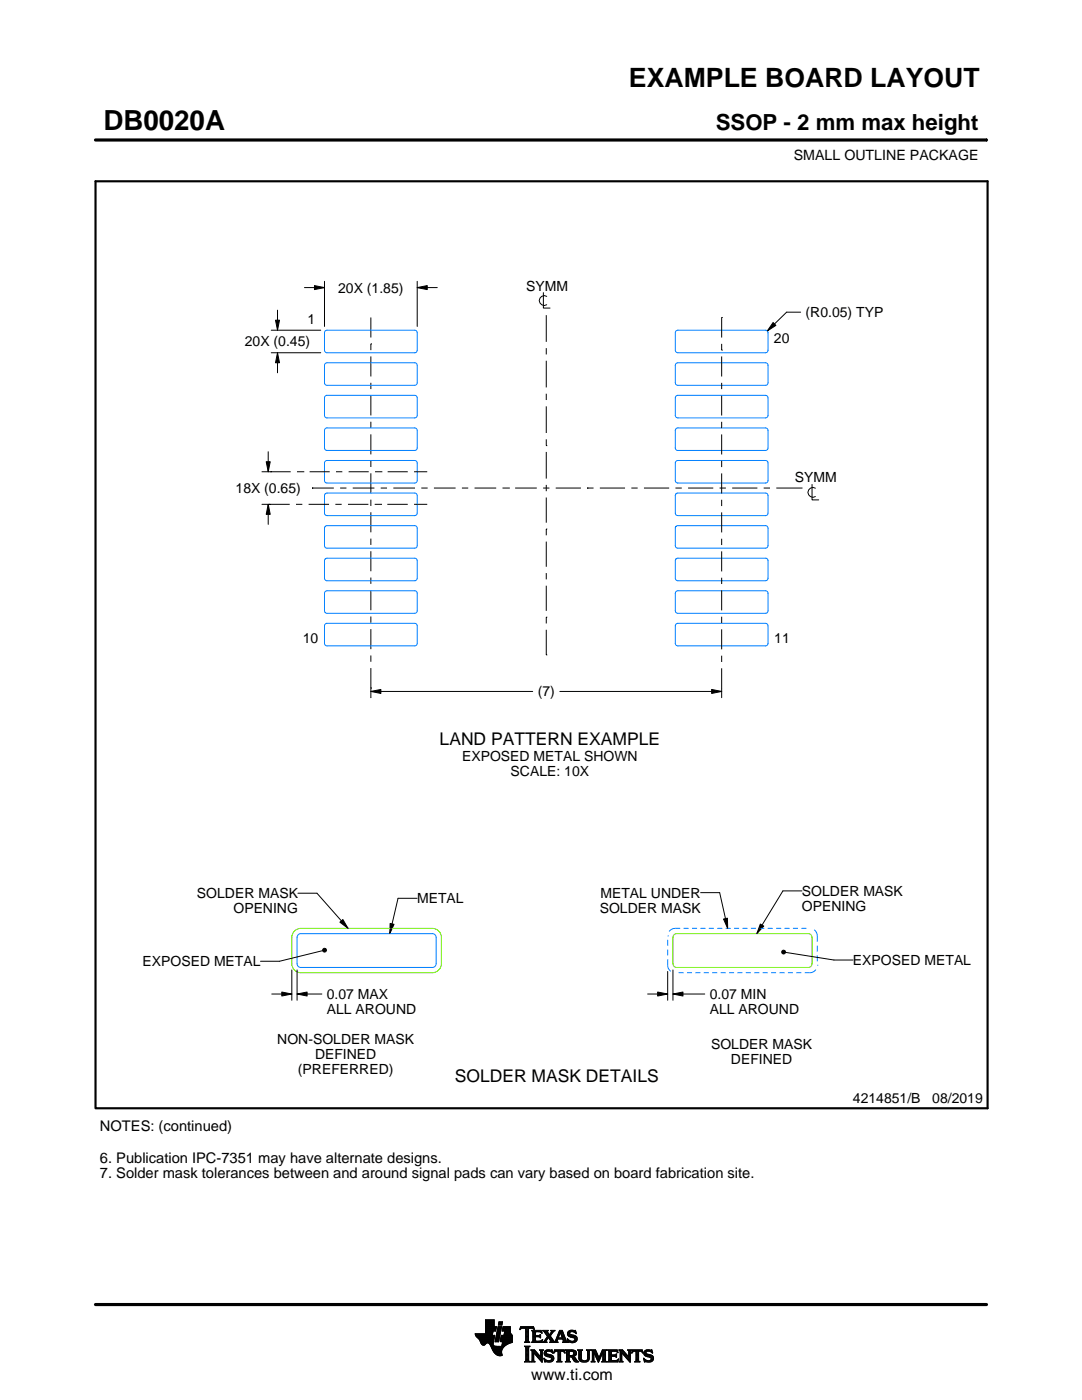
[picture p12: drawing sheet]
<svg xmlns="http://www.w3.org/2000/svg" width="216mm" height="279mm" viewBox="0 0 216 279" stroke-linecap="round" stroke-linejoin="round" font-family="sans-serif">
<g fill="none" stroke="#000" stroke-width=".2">
<path d="M19.1 27.9h177.7M196.8 27.7v.5M60.7 57.4h4M62.8 57l1.9 .4-1.9 .4zM64.7 56.1v9.1M83.3 57.4l1.9-.4v.8zM83.3 56.1v9.1M83.3 57.4h4M108.4 58.4v3.1h1.4M109.1 59.1a.98 .98 0 0 0-1.5 .9 .98 .98 0 0 0 1.5 .8M54.1 70.4h9.9M54.1 65.9h9.9"/>
<path d="M55 63.9h.8l-.4 2zM55.4 70.4l.4 2h-.8zM55.4 61.9v4M55.4 70.4v4M74 68.6h.1M74 63.4v4M74 68.6v1.3M74 71.1v4M74 76.4v1.3M74 78.9v4M109 62.9v5.3M109 69.5v1.2"/>
<path d="M109 72v5.3M109 78.6v1.2M144 69.9h.1M144 63.4h.1M144 63.4v4M144 68.6v1.3M144 71.1v4M144 76.4v1.3M144 78.9v4M154.3 64.4l.5 .5-1.7 1.2zM159.8 62.3h-2.8l-3.9 3.8M52.3 94.2h5.7"/>
<path d="M53.1 92.2h.8l-.4 2zM53.5 90.1v4.1M54 94.2h.1M59.3 94.2h1.2M60.5 94.2h.1M61.8 94.2h4M62.3 97.4h.1M62.3 97.4h4.3M67 94.2h1.3M67.9 97.4h1.2M69.6 94.2h4M70.4 97.4h4.3"/>
<path d="M74 84.2v1.2M74 86.7v4M74 91.9v1.3M74 94.5v4M74 99.7v1.3M74.8 94.2h1.3M76 97.4h1.2M76.1 94.2h.1M77.4 94.2h4M78.5 97.4h4.3M82.6 94.2h2.7M84.1 97.4h1.2"/>
<path d="M86.6 97.4h4.3M92.2 97.4h1.2M94.7 97.4h4.3M100.3 97.4h1.2M101.5 97.4h.1M102.8 97.4h4.3M108.4 97.4h1.2M109 88.9h.1M109 81.1v5.3M109 87.7v1.2M109 90.2v5.3M109 96.8v1.2"/>
<path d="M109 99.3v5M110.9 97.4h5M117.2 97.4h.1M117.2 97.4h1.2M119.7 97.4h5M126 97.4h1.2M128.5 97.4h5M134.8 97.4h1.2M137.3 97.4h5M143.6 97.4h1.2M144 84.2v1.2M144 86.7v4"/>
<path d="M144 92v1.2M144 94.5v4M144 99.7v1.3M146.1 97.4h5M152.4 97.4h1.2M154.9 97.4h5M159.9 97.4h.1M162 96.7v3.1h1.4M162.7 97.4a.98 .98 0 0 0-1.5 .9 .98 .98 0 0 0 1.5 .8M52.3 100.7h5.5M53.5 100.7l.4 1.9h-.8zM53.5 100.7v4"/>
<path d="M53.7 100.7h.1M59.1 100.7h1.2M61.6 100.7h4.1M66.9 100.7h1.3M69.4 100.7h4.1M74 102.2v4M74 107.5v1.2M74 110v4M74 115.3v1.2M74 117.8v4M74.8 100.7h1.2M76 100.7h.1"/>
<path d="M77.3 100.7h4.1M82.6 100.7h2.7M109 105.6h.1M109 105.6v1.2M109 108.1v5M109 114.4v1.2M109 116.9v5M144 102.3v4M144 107.5v1.3M144 110v4M144 115.3v1.3M144 117.8v4"/>
<path d="M74 138l2-.4v.8zM74 137.3h.1M74 123v1.3M74 125.6v4M74 130.8v1.3M74 133.3v6M74 138h32.3M109 123.2h.1M109 130.7h.1M109 123.2v1.2M109 125.7v5M111.7 138h32.3"/>
<path d="M142 137.6l2 .4-2 .4zM144 123.1v1.2M144 125.6v4M144 130.9v1.2M144 133.4v5.8M59.4 178.3h3.8l6.2 7M83.2 179.3h-3.8l-1.6 7M139.8 178.1h3.8l1.6 7.2M160 177.8h-3.8l-5.2 8.5M54.2 198.4h4M56.2 198l2 .4-2 .4zM58.2 193.6v6"/>
<path d="M59.3 198.4l2-.4v.8zM59.3 193.6v6M59.3 198.4h4.9M64.4 189.7l-8.6 2.1h-3.8M64.4 189.5l.3-.3 .3 .1 .2 .3-.2 .3-.3 .1-.3-.2zM67.8 184l.6-.5 1 1.8zM77.8 184.3l.8 .2-.8 1.8zM129.2 198.4h4M131.2 198l2 .4-2 .4zM133.2 193.9v5.7M134.3 198.4l2-.4v.8zM134.3 198.4h6.3"/>
<path d="M134.3 193.6v6M144.4 183.4l.8-.2v2.1zM151.7 184.4l.7 .4-1.4 1.5zM156 189.8l.3-.2 .3 .1 .2 .3-.2 .3-.3 .1-.3-.2zM156.8 190.1l9.6 1.5h3.8M94.8 266.2h3.5M94.8 266.3h3.5M94.9 266.4h3.3M94.9 266.5h3.8l-.2 1.2M94.9 266.5h3.8M95 266.6h3.7M95 266.7h3.7"/>
<path d="M95.1 266.8h3.6M95.2 266.9h3.4M95.3 267h3.3M95.4 267.1h3.2M95.5 267.2h3.1M95.6 267.3h3M95.7 267.4h2.8M95.7 267.5h2.8M95.8 267.6h2.7M95.8 267.7h2.7M95.9 267.8h2.6M95.9 267.9h2.5"/>
<path d="M95.9 268h2.5M96 268h1.1M96 268.1h1M96.1 268.2h.8M96.1 268.3h.7M96.2 268.4h.6M96.3 268.4h.4M96.9 266.1h1.4M96.9 266h1.4M96.9 265.9h1.4M96.9 265.8h1.5M96.9 265.7h1.5"/>
<path d="M96.9 264.7l2.2 .1-.2 .9h-.5l-.2 .8M96.9 265.6h2M96.9 265.5h2M96.9 265.4h2M96.9 265.3h2.1M96.9 265.2h2.1M96.9 265.1h2.1M96.9 265h2.1M96.9 264.9h2.1M96.9 264.8h2.2M96.9 264.6h1.7M96.9 264.5h1.7"/>
<path d="M96.9 264.4h1.7M96.9 264.3h1.7M96.9 264.2h1.7M96.9 264.1h1.7M96.9 264h1.7M96.9 263.9h1.7M96.9 263.8h1.7M96.9 263.7h1.7M96.9 263.6h1.7M96.9 263.5h1.7M96.9 263.4h1.7M97.5 268h.9"/>
<path d="M97.6 268.1h.8M97.7 268.2h.7M97.7 268.3h.7M97.8 268.4h.6M97.9 268.5h.6M97.9 268.6h.7M98 268.7h1.1M98 268.8h2.6M98 268.8h2.5M98.1 268.9h2.3M98.1 269h2.3M98.1 269.1h2.2"/>
<path d="M98.2 269.2h2.1M98.2 269.2h2M98.2 269.3h2M98.3 269.4h1.9M98.3 269.5h1.8M98.4 269.6h1.7M98.4 268v.4l.3 .2 2 .1M98.5 269.7h1.6M98.5 267.7l-.1 .3M98.5 269.8h1.6M98.6 269.9h1.5M98.6 264.8v-1.4h-1.7v2.8h-2.1l.1 .3 .7 .8 .7 1.1 .3 .1 .6-.5 .4 .1 1 1.8 .8 .6h.8l-.1-1 .8-1"/>
<path d="M98.6 270h1.5M98.7 270h1.4M98.8 270.1h1.3M98.8 267.7h.7M98.8 267.6h.7M98.8 267.5h.7M98.9 270.2h1.2M98.9 267.4h.7M98.9 267.3h.7M98.9 267.2h.7M98.9 267.1h.7M98.9 267h.7"/>
<path d="M98.9 270.3h1.3M99 266.9h.6M99 266.9h.7M99 266.8h.7M99 266.7h.7M99 266.6h.7M99 266.5h.7M99.1 270.4h1.1M99.1 266.4h.7M99.1 266.3h.7M99.1 266.2h.7M99.1 266.1h.7"/>
<path d="M99.1 266h.7M99.2 265.9h.7M99.2 265.8h.7M99.2 270.4h1M99.2 265.7h.7M99.2 265.6h.7M99.2 265.5h.7M99.3 265.4h.6M99.3 265.4h.7M99.3 265.3h.7M99.3 265.2h.7M99.3 265.1h.7"/>
<path d="M99.3 265h.7M99.4 270.5h.8M99.4 264.9h.7M99.4 264.8h.7M99.4 264.8h.7l-.6 3h-.7zM99.4 264.5l.2-.7h.7l-.2 .7h-.7M99.5 264.4h.6M99.5 264.3h.7M99.5 264.2h.7M99.5 264.1h.7M99.5 264h.7M99.5 263.9h.7"/>
<path d="M99.6 263.8h.7M99.8 270.6h.1M99.8 267.7h2.4M99.8 267.6h2.4M99.8 267.5h2.4M99.9 267.4h2.3M99.9 267.3h2.3M99.9 267.2h2.3M99.9 267.1h2.3M99.9 267h2.3M99.9 266.9h2.3M100 266.9h2.2"/>
<path d="M100 266.8h2.2M100 266.7h2.2M100 266.6h2.2M100 266.5h2.2M100.1 268.6h.7M100.2 268.5h.7M100.2 268.4h.8M100.2 268.4h.9M100.2 268.3h1M100.2 268.2h1.2M100.2 265.6h1.6M100.2 268.1h1.4"/>
<path d="M100.2 265.5h1.6M100.2 268h1.6M100.3 265.4h1.5M100.3 268h1.7M100.3 267.9h1.9M100.3 265.3h1.5M100.3 267.8h1.9M100.3 265.2h1.5M100.3 265.1h1.5M100.3 265h1.5M100.4 264.9h1.4M100.4 264.8h1.4"/>
<path d="M100.6 266.5l.1-.8h-.5l.2-.9h1.4l.1 1.1 .3 .6v1.4l-1.3 .6M100.6 266.4h1.5M100.6 266.3h1.4M100.6 266.2h1.4M100.6 266.1h1.3M100.7 266h1.2M100.7 265.9h1.2M100.7 265.8h1.1M100.7 265.7h1.1M102.2 266.5h-2.2l-.2 1.1 .5 .2-.2 .9M103.7 265.3h.1M103.8 265.2h.2"/>
<path d="M103.8 265h2.8M103.8 264.9h2.7M103.9 264.8h2.6M104.7 267.8h1M104.7 271.8h1.1M104.7 268.7h1M104.8 267.7h.7M104.8 271.7h.8M104.9 265.2h.6M104.9 268.9h.6M104.9 267.6h.6M104.9 267.5l-.2 .3"/>
<path d="M104.9 267.5h.6M104.9 267.4h.6M104.9 267.3h.6M104.9 267.2h.6M104.9 267.1h.6M104.9 267h.6M104.9 266.8h.6M104.9 266.7h.6M104.9 266.6h.6M104.9 266.5h.6M104.9 266.4h.6M104.9 266.3h.6"/>
<path d="M104.9 266.2h.6M104.9 266.1h.6M104.9 265.9h.6M104.9 265.8h.6M104.9 265.7h.6M104.9 265.6h.6M104.9 265.5h.6M104.9 265.4h.6M104.9 265.3h.6M104.9 271.5h.6M104.9 269h.6M104.9 271.4h.6"/>
<path d="M104.9 271.4v-2.4l-.2-.4h1.1l-.3 .4v2.4M104.9 271.4l-.2 .4h1.1l-.3-.4M104.9 271.3h.6M104.9 271.2h.6M104.9 271.1h.6M104.9 271h.6M104.9 270.9h.6M104.9 270.8h.6M104.9 270.6h.6M104.9 270.5h.6M104.9 270.4h.6M104.9 270.3h.6"/>
<path d="M104.9 270.2h.6M104.9 270.1h.6M104.9 270h.6M104.9 269.9h.6M104.9 269.8h.6M104.9 269.6h.6M104.9 269.5h.6M104.9 269.4h.6M104.9 269.3h.6M104.9 269.2h.6M104.9 269.1h.6M105.5 267.5l.2 .3"/>
<path d="M105.5 267.5v-2.3l.7-.1 .4 .3-.1-.6h-2.6l-.1 .6 .4-.3 .7 .1v2.3M105.7 267.8h-1M105.9 271.8h.8M105.9 269.4h.8M106.1 269.5h.7M106.1 267.8h2M106.1 271.7h.5M106.2 269.6h.7M106.2 271.5h.3M106.2 265.6h1.8M106.2 269.8h.8M106.2 271.4h.3"/>
<path d="M106.2 271.4l-.3 .4h.8l-.2-.4M106.2 271.3h.3M106.2 271.2h.3M106.2 271.1h.3M106.2 271h.3M106.2 270.9h.3M106.2 270.8h.3M106.2 270.6h.3M106.2 270.5h.3M106.2 270.4h.3M106.2 270.3h.3M106.2 270.2h.3"/>
<path d="M106.2 270.1h.3M106.2 270h1M106.2 269.9h.9M106.2 269.8v1.6M106.2 269.8l-.3-.4h.8l1.2 1.4M106.3 267.7h1.8M106.3 265.7h1.8M106.3 267.6h.6M106.3 265.8h.6M106.3 267.5l-.2 .3M106.3 267.5h.5M106.3 267.4h.5"/>
<path d="M106.3 267.3h.5M106.3 267.2h.5M106.3 267.1h.5M106.3 267h.5M106.3 266.8h.5M106.3 266.7h1.6M106.3 266.6h1.6M106.3 266.5h.5M106.3 266.4h.5M106.3 266.3h.5M106.3 266.2h.5M106.3 266.1h.5"/>
<path d="M106.3 265.9h.5M106.4 265.2h.2M106.5 270h.1M106.5 270v1.4M106.5 265.3h.1M106.6 270.1h.7M106.7 270.2h.7M106.8 270.3h.7M106.8 265.9l.2-.1h.6l.6 .2-.2-.5h-1.9l.2 .3v1.7M106.8 265.9v.6h.8l.3-.2v.7M106.9 270.4h.7M107 270.5h.7"/>
<path d="M107.1 270.6h.7M107.2 270.8h1M107.3 270.9h.9M107.4 271h.8M107.5 271.1h.7M107.6 271.2h.6M107.6 266.5h.3M107.7 271.3h.5M107.7 269.4h.7M107.7 266.8h.2M107.7 267.6h.5M107.8 266.4h.1"/>
<path d="M107.8 271.4h.4M107.8 267h.1M107.8 265.8h.3M107.8 269.5h.5M107.9 271.5h.3M107.9 269.6h.3M107.9 267l-.3-.2h-.8l.1 .8h.9l.5-.2M107.9 269.8h.3M107.9 270.6h.3M107.9 270.5h.3M107.9 270.4h.3M107.9 270.3h.3"/>
<path d="M107.9 270.2h.3M107.9 270.1h.3M107.9 270h.3M107.9 269.9h.3M107.9 269.8v1M107.9 269.8l-.2-.4h.7l-.2 .4M108 271.7h.2M108 265.9h.1M108 267.5h.2M108.1 271.8h.1M108.1 266.1h.1M108.2 267.4h.1"/>
<path d="M108.2 269.8v2.1l-1.7-1.9M108.2 267.8h.9M108.3 267.4l-.2 .5-2-.1M108.3 265.6h1M108.5 267.7h.5M108.5 271.1l.8 .4h.5l.2-.1-.1-.4-1-.4-.3-.3 .1-.7 .7-.2 .6 .1 .2-.1 .1 .6-.9-.3-.3 .1-.1 .3 1.3 .4 .2 .6M108.5 271.1h.1M108.5 265.7h.7M108.5 271.2h.2M108.6 271.3h.2M108.6 270.1h.4M108.6 270h.4"/>
<path d="M108.6 270.2h.6M108.6 267.6h.4M108.6 271.4h.4M108.6 269.9h.4M108.6 270.3h1M108.6 265.8h.7M108.6 271.5h.8M108.6 269.8h.5M108.7 271.7h1.5M108.7 270.4h1.3M108.7 267.5h.3M108.7 271.8h.1"/>
<path d="M108.7 265.9h.6M108.7 269.6h1.5M108.8 267.4h.3M108.8 270.5h1.5M108.8 266.1h.6M108.8 269.5h1.4M108.8 267.3h.4M108.9 266.2h.6M108.9 267.2h.4M108.9 266.3h.6M108.9 270.6h1.5M109 267.1h.3"/>
<path d="M109 266.4h1M109.1 271.8h.9M109.1 269.4h.7M109.1 267h.9M109.1 266.5h.8M109.1 267.8h-.9M109.2 266.8h.8M109.2 266.6h.6M109.2 266.7h.7M109.2 266.7l-.6 .9-.4 .2M109.3 270.8h1.1M109.5 267.1h.6"/>
<path d="M109.6 267.2h.6M109.7 271.5h.7M109.7 267.3h.6M109.7 267.8l.2-.2-.5-.7-.4 .8 .1 .1M109.7 267.8h1.6M109.7 266.3h.4M109.7 267.4h.6M109.8 270.9h.7M109.8 266.2h.3M109.8 266.6l.9 1.2 1-2.3h.5l.8 2.1 .3 .2M109.8 267.5h.6M109.9 266.1h.3"/>
<path d="M109.9 269.8h.4M109.9 267.6h.6M109.9 267.7h.7M109.9 271.4h.5M109.9 265.9h.4M110 271h.5M110 265.6h.7M110 265.9l-.4 .5-.4-.6 .2-.3h-1.1l.9 1.2M110 265.9l.1-.2-.2-.2h.8l-.9 1.1M110 271.3h.5M110 265.8h.4M110 271.1h.5"/>
<path d="M110 271.2h.5M110.1 269.4h.1M110.1 265.7h.4M110.1 269.9h.2M110.2 270h.1M110.5 270h.1M110.5 269.9h.2M110.5 271.1l-.2 .5-.8 .3-.6-.2-.2 .1-.2-.7M110.5 269.8h.3M110.6 269.6h2.1M110.6 269.5h2M110.6 269.4h2"/>
<path d="M110.7 267.7h.5M110.8 267.6h.4M110.9 267.5h.3M110.9 267.4h.3M111 267.3h.3M111 267.2h1.8M111 267.1h1.8M111.1 267h.3M111.1 271.8h1M111.1 266.8h.4M111.2 266.7h.3M111.2 267.5l.1-.2h1l.1 .2"/>
<path d="M111.2 267.5v.3h.1M111.2 266.6h.3M111.3 266.5h.3M111.3 271.7h.6M111.3 266.4h.3M111.3 271.5h.6M111.3 267.8h-1.6M111.3 269.8h.6M111.4 266.3h.3M111.4 271.4h.5M111.4 271.4l-.1-1.7h-.4l-.4 .4 .2-.7h1.9l.1 .7-.3-.4h-.5v1.7M111.4 270.5h.5"/>
<path d="M111.4 270.4h.5M111.4 270.3h.5M111.4 270.2h.5M111.4 270.1h.5M111.4 270h.5M111.4 269.9h.5M111.4 271.4l-.3 .4h1l-.2-.4M111.4 271.3h.5M111.4 271.2h.5M111.4 271.1h.5M111.4 271h.5M111.4 270.9h.5"/>
<path d="M111.4 270.8h.5M111.4 270.6h.5M111.4 266.2h.3M111.4 266.1h.4M111.5 265.9h.9M111.5 265.8h.8M111.6 265.7h.7M111.6 265.6h.6M111.8 265.9l.4 1.1h-.8zM111.9 266.1h.5M111.9 266.2h.5M111.9 266.3h.6"/>
<path d="M112 266.4h.5M112 266.5h.6M112.1 266.6h.5M112.1 266.7h.6M112.1 266.8h.6M112.2 267h.5M112.2 267.8h1.1M112.3 267.3h.6M112.3 267.4h.6M112.4 267.5h.6M112.4 267.5v.3h-.2M112.4 269.8h.3"/>
<path d="M112.4 267.6h.6M112.4 267.7h.7M112.6 269.9h.1M112.6 270h.2M112.8 271.8h1M112.8 269.4h1.6M113 269.5h1.7M113 271.7h.7M113 269.6h1.9M113 271.5h.6M113 269.8h.6M113 271.4h.6"/>
<path d="M113 271.4l-.2 .4h1l-.2-.4M113 271.3h.6M113 271.2h.6M113 271.1h.6M113 271h.6M113 270.9h.6M113 270.8h1.5M113 270.6h1.6M113 270.5h1.8M113 270.4h.6M113 270.3h.6M113 270.2h.6"/>
<path d="M113 270.1h.6M113 270h.6M113 269.9h.6M113 269.8v1.6M113 269.8l-.2-.4h1.4l.6 .2 .2 .3v.4l-.2 .3-.4 .1M113.2 267.3h.2M113.2 267.4h.3M113.2 266.2h.5M113.2 266.3h.6M113.2 266.1h.5M113.3 267.5h.3M113.3 267.8h-1.1"/>
<path d="M113.3 266.4h.9M113.3 265.9h.4M113.3 267.6h.6M113.3 266.5h1.3M113.3 267.7h1.6M113.3 265.8h.5M113.3 267.8h.2M113.4 266.6h1.5M113.4 265.7h1.5M113.4 265.7l.5-.2 .7 .1 .2-.1 .1 .7-.7-.4h-.4l-.1 .3 .1 .2 .9 .2 .4 .3 .1 .5-.3 .5-.6 .2-.7-.2-.2 .1-.2-.7 .9 .5 .5-.1 .1-.3-.2-.3-1.1-.4-.2-.4zM113.5 266.7h1.5M113.5 265.6h1.4"/>
<path d="M113.6 271.4v-.6h.4l.7 1h.8M113.6 269.9l.1-.2 .7 .2v.4l-.4 .2M113.6 269.9v.6M113.7 267.8h1.1M113.8 266.8h1.3M113.8 265.5h.6M114 268h.4M114.1 270.9h.6M114.2 271h.6M114.2 271.1h.7M114.3 271.2h.6M114.3 267h.8"/>
<path d="M114.3 269.8h.7M114.3 270.4h.6M114.4 271.3h.6M114.4 270.7l1.1 1.1M114.4 270.7h.1M114.4 271.4h.7M114.4 269.9h.6M114.4 270.3h.6M114.5 267.6h.5M114.5 270.2h.5M114.5 270h.5M114.5 265.8h.4"/>
<path d="M114.5 270.1h.5M114.5 271.5h.7M114.6 271.7h.7M114.6 267.1h.6M114.6 267.5h.5M114.7 267.2h.5M114.7 267.4h.5M114.7 265.9h.3M114.7 267.3h.5M114.7 271.8h.8M114.8 266.1h.2M114.9 266.2h.1"/>
<path d="M115.3 269.4h.9M115.4 269.5h.7M115.5 269.6h.5M115.5 269.8h.5M115.5 269.8v1.4l.4 .5 .6 .2 .7-.1 .3-.3 .1-.5M115.5 271h.5M115.5 270.9h.5M115.5 270.8h.5M115.5 270.6h.5M115.5 270.5h.5M115.5 270.4h.5M115.5 270.3h.5"/>
<path d="M115.5 270.2h.5M115.5 270.1h.5M115.5 270h.5M115.5 269.9h.5M115.5 269.8l-.2-.4h.9l-.2 .4M115.5 271.1h.5M115.5 271.2h.5M115.5 271.3h.6M115.6 271.4h.6M115.7 271.5h.8M115.8 271.7h1.5M116 271l.2 .4 .5 .2 .4-.2 .2-.4"/>
<path d="M116 269.8v1.2M116 271.8h1.1M116.8 271.5h.6M117 269.4h.8M117.1 271.4h.4M117.2 269.5h.5M117.2 271.3h.4M117.2 269.6h.4M117.2 271.2h.4M117.2 271.1h.4M117.3 269.8h.3M117.3 271h.3"/>
<path d="M117.3 270.9h.3M117.3 270.8h.3M117.3 270.6h.3M117.3 270.5h.3M117.3 270.4h.3M117.3 270.3h.3M117.3 270.2h.3M117.3 270.1h.3M117.3 270h.3M117.3 269.9h.3M117.6 269.8l.2-.4h-.8l.2 .3 .1 1.3M117.6 269.8v1.2"/>
<path d="M118 271.8h.7M118 269.4h.8M118.1 269.5h.8M118.1 271.7h.5M118.2 269.6h.7M118.2 271.5h.3M118.2 269.8h.8M118.2 271.4h.3M118.2 269.8l-.2-.4h.8l.7 1.6 .7-1.6h.9l-.3 .4M118.2 271.4l-.2 .4h.7l-.2-.4M118.2 271.3h.3M118.2 271.2h.3"/>
<path d="M118.2 271.1h.3M118.2 271h.3M118.2 270.9h.3M118.2 270.8h.3M118.2 270.6h.3M118.2 270.5h.3M118.2 270.4h.3M118.2 270.3h.3M118.2 270.2h.3M118.2 270.1h.3M118.2 270h.9M118.2 269.9h.8"/>
<path d="M118.2 269.8v1.6M118.6 270.1h.5M118.6 270.2h.6M118.7 270.3h.5M118.7 270.4h.6M118.8 270.5h.5M118.8 270.6h.6M118.9 270.8h.5M118.9 270.9h.6M119 271h.8M119 271.1h.8M119.1 271.2h.6"/>
<path d="M119.1 271.3h.6M119.2 271.4h.4M119.2 271.5h.4M119.3 271.7h.2M119.3 271.8h.2M119.6 270.9h.3M119.6 270.8h.3M119.7 270.6h.3M119.7 270.5h.3M119.8 270.4h.3M119.8 270.3h.3M119.9 270.2h.3"/>
<path d="M119.9 270.1h.3M120 270h.8M120 269.9h.8M120 269.8h.8M120.1 271.8h1M120.1 269.6h.7M120.1 269.5h.8M120.2 269.4h.9M120.2 271.7h.7M120.3 271.5h.5M120.3 271.4h.5M120.3 271.4l-.2 .4h1l-.3-.4"/>
<path d="M120.3 271.4v-1.5l-.9 2-.9-2v1.5M120.3 271.3h.5M120.3 271.2h.5M120.3 271.1h.5M120.3 271h.5M120.3 270.9h.5M120.3 270.8h.5M120.3 270.6h.5M120.3 270.5h.5M120.3 270.4h.5M120.3 270.3h.5M120.3 270.2h.5"/>
<path d="M120.3 270.1h.5M120.8 269.8v1.6M121.2 271.8h2M121.2 269.4h1.9M121.4 269.5h1.8M121.4 271.7h1.9M121.5 269.6h1.7M121.5 271.5h1.8M121.5 269.8h.5M121.5 271.4h.5M121.5 269.8l-.3-.4h1.9l.2 .6M121.5 269.9h.5"/>
<path d="M121.5 269.8v1.6M121.5 271.3h.5M121.5 271.2h.5M121.5 271.1h.5M121.5 271h.5M121.5 270.9h.5M121.5 270.8h.5M121.5 270.6h1.5M121.5 270.5h1.5M121.5 270.4h1.5M121.5 270.3h.5M121.5 270.2h.5"/>
<path d="M121.5 270.1h.5M121.5 270h.5M122.6 270.4l.4-.2v.7l-.2-.2h-.8v.7l.2 .1M122.9 270.8h.1M122.9 270.3h.1M123 269.8h.3M123.1 271.4h.3M123.2 269.9h.1M123.3 270h.1M123.3 270l-.4-.3h-.8l-.1 .7M123.3 271.3h.1M123.4 271.2h.1"/>
<path d="M123.4 271.2l-.2 .6h-2l.3-.4M123.4 271.2l-.3 .3h-.4M123.5 271.8h.8M123.5 269.4h.7M123.6 269.5h.7M123.7 271.7h.5M123.7 269.6h.7M123.7 271.5h.4M123.7 269.8h.8M123.7 271.4h.4M123.7 271.4l-.2 .4h.8l-.2-.4M123.7 271.3h.4"/>
<path d="M123.7 271.2h.4M123.7 271.1h.4M123.7 271h.4M123.7 270.9h.4M123.7 270.8h.4M123.7 270.6h.4M123.7 270.5h.4M123.7 270.4h.4M123.7 270.3h.4M123.7 270.2h.4M123.7 270.1h.4M123.7 270h1"/>
<path d="M123.7 269.9h.9M123.7 269.8v1.6M123.7 269.8l-.2-.4h.7l1.2 1.4 .1-1M124.1 270v1.4M124.1 270h.1M124.2 270.1h.6M124.2 270.2h.7M124.3 270.3h.7M124.4 270.4h.7M124.5 270.5h.7M124.6 270.6h.7M124.7 270.8h1.1"/>
<path d="M124.8 270.9h1M124.9 271h.9M125 271.1h.8M125.1 271.2h.7M125.2 271.3h.6M125.2 269.4h.8M125.3 271.4h.5M125.4 269.5h.5M125.4 271.5h.4M125.4 269.6h.4M125.5 269.8h.3M125.5 269.8l-.3-.4h.8l-.2 .4"/>
<path d="M125.5 270.4h.3M125.5 270.3h.3M125.5 270.2h.3M125.5 270.1h.3M125.5 270h.3M125.5 269.9h.3M125.5 270.6h.3M125.5 270.5h.3M125.5 271.7h.3M125.6 271.8h.2M125.8 269.8v2.1l-1.7-1.9M126 270h.1"/>
<path d="M126.1 269.9h.1M126.1 269.8h.3M126.1 269.6h2.1M126.2 269.5h2M126.2 269.4h2M126.6 271.8h1.1M126.9 271.7h.6M126.9 271.5h.5M126.9 269.8h.5M126.9 271.4h.5M126.9 271.4v-1.7h-.5l-.3 .4 .1-.7h1.9l.2 .7-.4-.4h-.5v1.7M126.9 270.5h.5"/>
<path d="M126.9 270.4h.5M126.9 270.3h.5M126.9 270.2h.5M126.9 270.1h.5M126.9 270h.5M126.9 269.9h.5M126.9 271.4l-.3 .4h1.1l-.3-.4M126.9 271.3h.5M126.9 271.2h.5M126.9 271.1h.5M126.9 271h.5M126.9 270.9h.5"/>
<path d="M126.9 270.8h.5M126.9 270.6h.5M128 269.8h.3M128.1 269.9h.2M128.2 270h.1M128.4 271.1h.1M128.4 271.2h.2M128.5 271.3h.2M128.5 270.1h.4M128.5 270h.4M128.5 270.2h.6M128.5 271.4h.4"/>
<path d="M128.5 269.9h.4M128.5 270.3h1M128.5 271.5h.8M128.5 269.8h.5M128.6 271.7h1.5M128.6 270.4h1.3M128.6 271.8h.1M128.6 269.6h1.5M128.7 270.5h1.5M128.7 269.5h1.4M128.8 270.6h1.5M128.9 271.8h1"/>
<path d="M129 269.4h.7M129.1 270.8l-.6-.4 .1-.7 .5-.3 .8 .1 .2-.1 .1 .7-.8-.4-.4 .1-.1 .2 1.3 .5 .2 .6M129.1 270.8l.7 .2v.4l-.6 .1-.8-.4M129.2 270.8h1.1M129.6 271.5h.7M129.6 270.9h.8M129.8 269.8h.4M129.8 271.4h.5M129.9 271h.5M129.9 271.3h.5M129.9 271.1h.5M129.9 271.2h.5"/>
<path d="M129.9 269.4h.2M130 269.9h.2M130.1 270h.1M130.4 271.1l-.3 .5-.7 .3-.6-.2-.2 .1-.2-.7"/>
</g>
<g fill="#000">
<path d="M62.8 57l1.9 .4-1.9 .4zM83.3 57.4l1.9-.4v.8zM55 63.9h.8l-.4 2zM55.4 70.4l.4 2h-.8zM154.3 64.4l.5 .5-1.7 1.2zM53.1 92.2h.8l-.4 2zM53.5 100.7l.4 1.9h-.8zM74 138l2-.4v.8zM142 137.6l2 .4-2 .4zM56.2 198l2 .4-2 .4zM59.3 198.4l2-.4v.8zM64.4 189.5l.3-.3 .3 .1 .2 .3-.2 .3-.3 .1-.3-.2z"/>
<path d="M67.8 184l.6-.5 1 1.8zM77.8 184.3l.8 .2-.8 1.8zM131.2 198l2 .4-2 .4zM134.3 198.4l2-.4v.8zM144.4 183.4l.8-.2v2.1zM151.7 184.4l.7 .4-1.4 1.5zM156 189.8l.3-.2 .3 .1 .2 .3-.2 .3-.3 .1-.3-.2z"/>
</g>
<path d="M19.1 36.2h178v185h-178z" fill="none" stroke="#000" stroke-width=".43"/>
<path d="M19 27.9h177.8M19 260.3h177.8" fill="none" stroke="#000" stroke-width=".63"/>
<g fill="none" stroke="#0080ff" stroke-width=".2">
<path d="M65 66l17.8-.1 .4 .2 .1 .3-.1 3.5-.2 .4-.3 .1h-17.5l-.4-.2-.1-.3 .1-3.5zM65 72.5l17.8-.1 .4 .2 .1 .3-.1 3.5-.2 .4-.3 .1h-17.5l-.4-.2-.1-.3 .1-3.5zM65 79l17.8-.1 .4 .2 .1 .3-.1 3.5-.2 .4-.3 .1h-17.5l-.4-.2-.1-.3 .1-3.5zM135 79l17.8-.1 .4 .2 .1 .3-.1 3.5-.2 .4-.3 .1h-17.5l-.4-.2v-.3v-3.5zM135 72.5l17.8-.1 .4 .2 .1 .3-.1 3.5-.2 .4-.3 .1h-17.5l-.4-.2v-.3v-3.5zM135 66l17.8-.1 .4 .2 .1 .3-.1 3.5-.2 .4-.3 .1h-17.5l-.4-.2v-.3v-3.5zM64.9 98.5l.4-.1h17.5l.4 .2 .1 .3-.1 3.5-.2 .4-.3 .1h-17.5l-.4-.2-.1-.3 .1-3.5zM65 85.5l17.8-.1 .4 .2 .1 .3-.1 3.5-.2 .4-.3 .1h-17.5l-.4-.2-.1-.3 .1-3.5zM65 92l17.8-.1 .4 .2 .1 .3-.1 3.5-.2 .4-.3 .1h-17.5l-.4-.2-.1-.3 .1-3.5zM134.9 98.5l.3-.1h17.6l.4 .2 .1 .3-.1 3.5-.2 .4-.3 .1h-17.5l-.4-.2v-.3v-3.5zM135 92l17.8-.1 .4 .2 .1 .3-.1 3.5-.2 .4-.3 .1h-17.5l-.4-.2v-.3v-3.5zM135 85.5l17.8-.1 .4 .2 .1 .3-.1 3.5-.2 .4-.3 .1h-17.5l-.4-.2v-.3v-3.5z"/>
<path d="M64.9 111.5l.4-.1h17.5l.4 .2 .1 .3-.1 3.5-.2 .4-.3 .1h-17.5l-.4-.2-.1-.3 .1-3.5zM64.9 105l.4-.1h17.5l.4 .2 .1 .3-.1 3.5-.2 .4-.3 .1h-17.5l-.4-.2-.1-.3 .1-3.5zM65 118l17.8-.1 .4 .2 .1 .3-.1 3.5-.2 .4-.3 .1h-17.6l-.4-.5 .1-3.5zM134.9 111.5l.3-.1h17.6l.4 .2 .1 .3-.1 3.5-.2 .4-.3 .1h-17.5l-.4-.2v-.3v-3.5zM134.9 105l.3-.1h17.6l.4 .2 .1 .3-.1 3.5-.2 .4-.3 .1h-17.5l-.4-.2v-.3v-3.5zM135 118l17.8-.1 .4 .2 .1 .3-.1 3.5-.2 .4-.3 .1h-17.5l-.4-.2v-.3v-3.5zM65 124.5l17.8-.1 .4 .2 .1 .3-.1 3.5-.2 .4-.3 .1h-17.5l-.4-.2-.1-.3 .1-3.5zM135 124.5l17.8-.1 .4 .2 .1 .3-.1 3.5-.2 .4-.3 .1h-17.5l-.4-.2v-.3v-3.5zM59.5 186.5l.5-.2h26.3a.75 .75 0 0 1 .7 .8v5.2a.75 .75 0 0 1-.7 .8h-26.3a.75 .75 0 0 1-.7-.8v-5.2zM133.2 186.8h.1M133.2 191.5l.1 1.5 .5 .8M133.2 187.6v1.1"/>
<path d="M133.2 189.5v1.2M135.4 194.1h1M135.7 185.3h-1.4l-.8 .6M136.4 185.3h1M137.1 194.1h1M138.1 185.3h1M138.8 194.1h1M139.8 185.3h1M140.4 194.1h1M141.4 185.3h1M142.1 194.1h1M143.1 185.3h1"/>
<path d="M143.8 194.1h1M144.8 185.3h1M145.5 194.1h1M146.5 185.3h1M147.1 194.1h1.1M148.2 185.3h1M148.8 194.1h1M149.8 185.3h1M150.5 194.1h1M151.5 185.3h1M152.2 194.1h1M153.2 185.3h1"/>
<path d="M153.9 194.1h1M154.9 185.3h1M155.5 194.1h1M156.5 185.3h1.1M157.2 194.1h1M158.2 185.3h1M158.9 194.1h1M159.9 185.3h1M162.5 185.6l.5 .8 .1 1.5M162.8 193.5l-.8 .6h-1.4M163.1 192.6h.1M163.1 188.7v1.2"/>
<path d="M163.1 190.7v1.1"/>
</g>
<path d="M58.8 185.8l.7-.5h.5h26.3a1.8 1.8 0 0 1 1.8 1.8v5.2a1.8 1.8 0 0 1-1.8 1.8h-26.3a1.8 1.8 0 0 1-1.8-1.8v-5.2l.1-.5zM134.5 186.5l.5-.2h26.3a.75 .75 0 0 1 .7 .8v5.2a.75 .75 0 0 1-.7 .8h-26.3a.75 .75 0 0 1-.7-.8v-5.2z" fill="none" stroke="#6ef200" stroke-width=".2"/>
<text font-size="5.5" x="20.6" y="26">DB0020A</text>
<text font-size="5.3" x="125.5" y="17.4">EXAMPLE BOARD LAYOUT</text>
<text font-size="4.4" x="142.8" y="26">SSOP - 2 mm max height</text>
<g font-size="3.5">
<text x="87.7" y="148.8">LAND PATTERN EXAMPLE</text>
<text x="90.7" y="216">SOLDER MASK DETAILS</text>
</g>
<text font-size="3.2" x="106" y="275.3">www.ti.com</text>
<g font-size="2.9">
<text x="19.9" y="225.7">NOTES: (continued)</text>
<text x="19.9" y="232">6. Publication IPC-7351 may have alternate designs.</text>
<text x="19.9" y="235.2">7. Solder mask tolerances between and around signal pads can vary based on board fabrication site.</text>
</g>
<g font-size="2.8">
<text x="158.4" y="32">SMALL OUTLINE PACKAGE</text>
<text x="67.5" y="58.4">20X (1.85)</text>
<text x="105" y="58">SYMM</text>
<text x="61.3" y="64.6">1</text>
<text x="160.8" y="63.3">(R0.05) TYP</text>
<text x="48.9" y="69.2">20X (0.45)</text>
<text x="154.4" y="68.5">20</text>
<text x="47" y="98.4">18X (0.65)</text>
<text x="158.6" y="96.3">SYMM</text>
<text x="60.4" y="128.3">10</text>
<text x="154.5" y="128.3">11</text>
<text x="107.3" y="139">(7)</text>
<text x="92.2" y="151.9">EXPOSED METAL SHOWN</text>
<text x="101.9" y="154.9">SCALE: 10X</text>
<text x="39.3" y="179.3">SOLDER MASK</text>
<text x="119.8" y="179.1">METAL UNDER</text>
<text x="160" y="178.8">SOLDER MASK</text>
<text x="46.6" y="182.3">OPENING</text>
<text x="83.2" y="180.3">METAL</text>
<text x="119.7" y="182.1">SOLDER MASK</text>
<text x="160" y="181.8">OPENING</text>
<text x="28.4" y="192.8">EXPOSED METAL</text>
<text x="170.2" y="192.6">EXPOSED METAL</text>
<text x="65.2" y="199.4">0.07 MAX</text>
<text x="65.2" y="202.4">ALL AROUND</text>
<text x="141.6" y="199.4">0.07 MIN</text>
<text x="141.6" y="202.4">ALL AROUND</text>
<text x="55.3" y="208.3">NON-SOLDER MASK</text>
<text x="141.9" y="209.3">SOLDER MASK</text>
<text x="59.4" y="214.3">(PREFERRED)</text>
<text x="62.9" y="211.3">DEFINED</text>
<text x="145.8" y="212.3">DEFINED</text>
<text x="170.2" y="220.2">4214851/B</text>
<text x="186" y="220.2">08/2019</text>
</g>
</svg>
